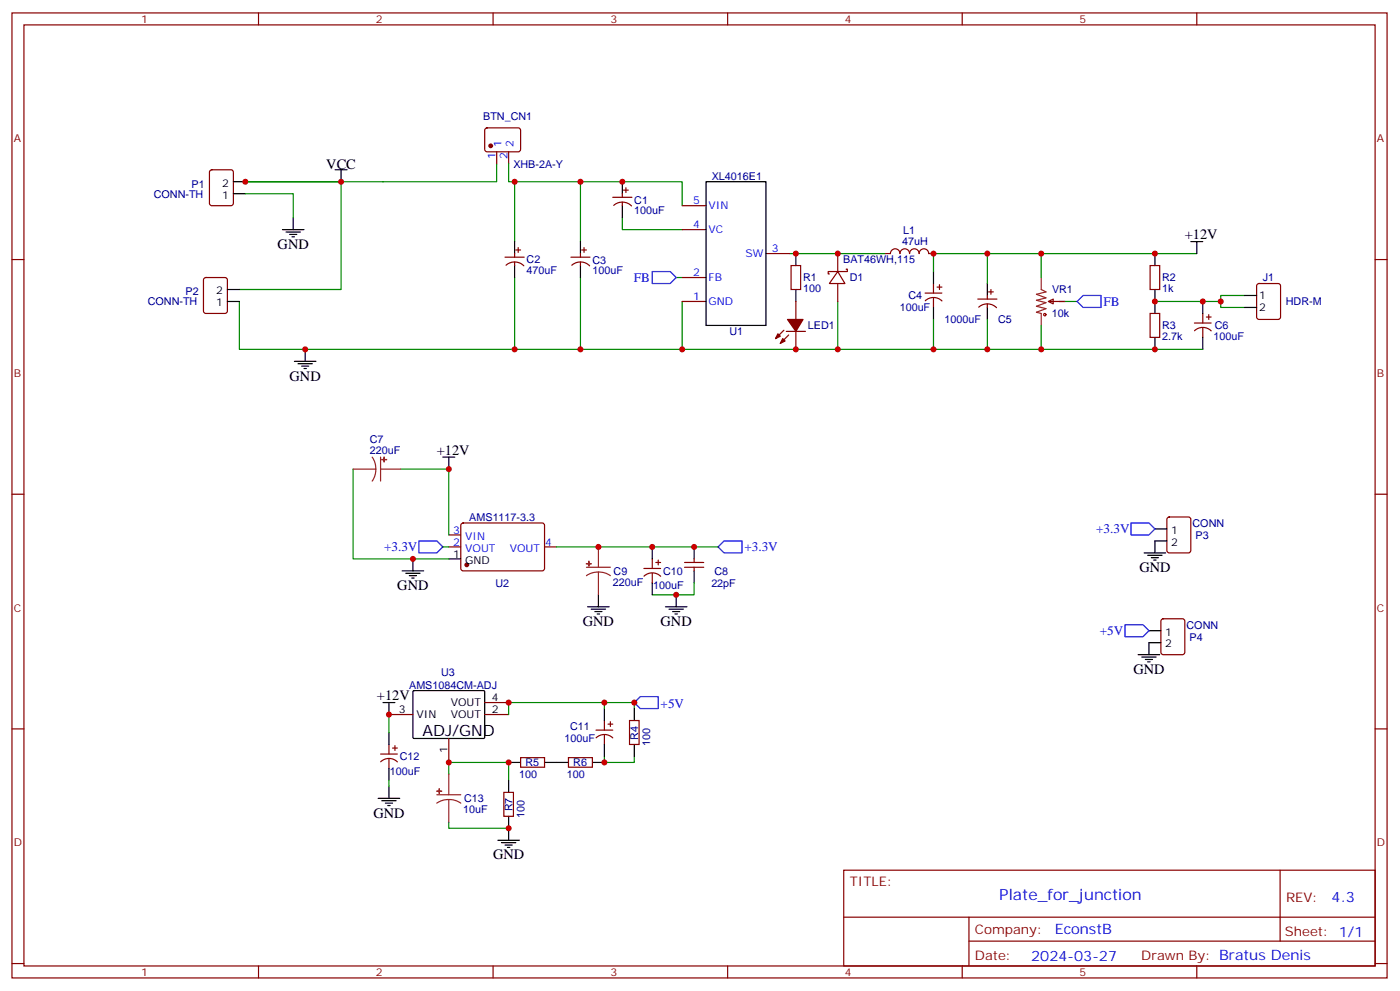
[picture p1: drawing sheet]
<svg xmlns="http://www.w3.org/2000/svg" width="413mm" height="292mm" viewBox="0 0 413 292" stroke-linecap="round" stroke-linejoin="round" font-family="sans-serif">
<g fill="none" stroke="#870000" stroke-width=".35">
<path d="M3.5 3.8h405.4v284.3h-405.4zM7.1 7.3h398.2v277.3h-398.2zM76.2 3.8v3.5M145.3 3.8v3.5M214.5 3.8v3.5M283.6 3.8v3.5M352.8 3.8v3.5M143.1 37.9l.5-.2h9.4l.5 .7-.1 5.9-.6 .4h-9.5l-.4-.7v-5.6zM62 50.2l.4-.2h5.7l.6 .5 .1 9.4-.5 .7h-5.9l-.6-.5-.1-9.4zM146.4 44.7v3.6M149.9 44.7v3.6M180.6 58.1h5.7"/>
<path d="M183.4 57.1v1M183.4 59.5v1.1M183.8 56h1.4M184.5 55.3v1.4M3.5 76.5h3.6M148.9 75.8h5.6M149.2 78.2a3.8 3.8 0 0 1 5.2 .1M151.7 74.7v1.1M151.7 77.2v1M152 73.7h1.5M152.8 73v1.4M168.3 75.8h5.6"/>
<path d="M168.6 78.2a3.8 3.8 0 0 1 5.2 .1M171.1 74.7v1.1M171.1 77.2v1M171.4 73.7h1.5M172.2 73v1.4M180.9 60.5a3.8 3.8 0 0 1 5.2 .2M201.1 67.7h7M201.1 60.6h7M225.8 74.7h7M233.2 78.2h2.8v7.1h-2.8zM246.9 74.7v5.3M249.4 79.3h.4v.7h-5.7v.7h.4"/>
<path d="M261.1 74.7h1.4a1.41 1.41 0 0 1 1.4-1.4 1.41 1.41 0 0 1 1.4 1.4 1.41 1.41 0 0 1 1.4-1.4 1.41 1.41 0 0 1 1.4 1.4 1.41 1.41 0 0 1 1.4-1.4 1.41 1.41 0 0 1 1.4 1.4 1.41 1.41 0 0 1 1.4-1.4 1.41 1.41 0 0 1 1.5 1.4h1.4M339 78.2h2.8v7.1h-2.8zM405.3 76.5h3.6M60.2 82l.5-.2h5.6l.7 .4v9.5l-.4 .6-5.9 .1-.7-.5v-9.4zM201.1 88.8h7M201.1 81.8h7M231.1 97.3l-2.5 2.5M231.8 97.6h5.6M232.5 98.7l-2.5 2.5M234.6 88.8v5.3M234.6 97.6v5.3M246.9 80l2.2 3.5h-4.6z"/>
<path d="M246.9 83.5v5.3M272.7 86.4h4.9M272.7 88.6a3.5 3.5 0 0 1 4.9 .1M275.2 83.5v2.9M275.2 87.8v2.8M276.2 84.6h1.4M276.9 83.9v1.4M288.2 88.1h5.7M288.5 90.5a3.8 3.8 0 0 1 5.2 .2M291 87.1v1M291 89.5v1.1M291.4 86h1.4"/>
<path d="M292.1 85.3v1.4M309 88.8l1.4-.7v1.4zM309 88.8h5M339 92.4h2.8v7h-2.8zM352.1 95.2h4.9M352.1 97.5a3.5 3.5 0 0 1 4.9 0M354.5 92.4v2.8M354.5 96.6v2.8M355.6 93.4h1.4M356.3 92.7v1.4M370.7 83.7l.4-.2h5.7l.6 .5 .1 9.4-.5 .7h-5.9l-.6-.4-.1-9.5zM3.5 145.6h3.6"/>
<path d="M132.3 157.6h3.5M136.1 154.3l.4-.2h23.6l.4 .7-.1 13-.6 .4-23.5-.1-.5-.6v-12.7zM344.2 152.5l.5-.2h5.6l.7 .5v9.4l-.4 .7h-5.9l-.7-.4v-9.5zM405.3 145.6h3.6M132.3 161.1h3.5M160.5 161.1h3.5M189.8 167.5h4.9M189.8 169.8a3.5 3.5 0 0 1 4.9 0M192.3 164.7v2.8M192.3 168.9v2.8M193.3 165.7h1.4M194 165v1.4"/>
<path d="M201.8 165.7h5.6M201.8 167.1h5.6M204.6 164.7v1M204.6 167.1v1.1M342.4 182.5l.5-.2h5.6l.7 .4v9.5l-.4 .6-5.9 .1-.7-.5v-9.4zM3.5 214.8h3.6M114.7 210.5h7M114.7 219.4v2.8M116.4 219.7v1.4M132.3 217.6v7M142.9 210.5h7M142.9 207h7"/>
<path d="M175.7 215.1h4.9M175.7 217.4a3.5 3.5 0 0 1 4.9 0M178.2 212.3v2.8M178.2 216.5v2.9M179.2 213.4h1.4M179.9 212.7v1.4M185.6 212.3h2.8v7.1h-2.8zM405.3 214.8h3.6M112.2 222.2h4.9M112.2 224.5a3.5 3.5 0 0 1 4.9 0M114.7 223.6v2.8M115.7 220.4h1.4"/>
<path d="M148.5 233.5h2.8v7h-2.8zM153.5 223.2h7v2.9h-7zM167.6 223.2h7v2.9h-7zM248.7 256.4h156.6v28.2h-156.6zM377.3 256.4v20.9M248.7 270.2h156.5M285.6 277.3h119.6M285.6 270.2v14.2M3.5 283.9h3.6M76.2 284.6v3.5M145.3 284.6v3.5M214.5 284.6v3.5"/>
<path d="M283.6 284.6v3.5M352.8 284.6v3.5M405.3 283.9h3.6"/>
</g>
<g fill="none" stroke="#008700" stroke-width=".35">
<path d="M72.3 57.1h14.1v7M100.5 53.6v31.7h-29.9M146.4 48.3v5.3h-74.1M149.9 48.3v5.3h51.2v7M151.7 53.6v17.6M171.1 53.6v17.6M183.4 64.1v3.6h17.7M232.8 74.7h28.3M291 74.7v8.8M306.9 74.7h45.9M70.6 88.8v14.1h176.3v-14.1M151.7 81.8v21.1"/>
<path d="M171.1 81.8v21.1M199.3 81.8h1.8M201.1 88.8v14.1M275.2 80v-5.3h31.7v7.1M275.2 94.1v8.8h-28.3M291 94.1v8.8M306.9 95.9v7h-31.7M314 88.8h3.5M359.8 88.8v1.8h7.1M366.9 87.1h-7.1v1.7h-19.4M306.9 102.9h47.6M104.1 138.2v26.5h28.2"/>
<path d="M118.2 138.2h14.1v19.4M130.5 161.1h1.8M164 161.1h47.7M204.6 171.7v3.6h-12.3M114.7 210.5v5.3M178.2 207v1.8M187 208.8v-1.8h-37.1v3.5M114.7 229.9v1.8M132.3 228.2v-3.6h17.6v5.3M178.2 222.9v1.7h8.8v-1.7M132.3 242.3v1.8h17.6"/>
</g>
<g fill="none" stroke="#000" stroke-width=".35">
<path d="M68.8 57.1h3.5M68.8 53.6h3.5M98.8 50h3.5M100.5 50v3.6M183.4 53.6v3.5M208.1 53.6h17.7v42.3h-17.7zM83.3 67.7h6.3M84.3 68.4h4.2M85.4 69.1h2.1M86.1 69.8h.7M86.4 64.1v3.6M151.7 71.2v3.5"/>
<path d="M151.7 78.2v3.6M171.1 71.2v3.5M171.1 78.2v3.6M183.4 60.6v3.5M234.6 74.7v3.5M340.4 74.7v3.5M351 71.2h3.5M352.8 71.2v3.5M67 88.8h3.6M67 85.3h3.6M234.6 85.3v3.5M275.2 80v3.5"/>
<path d="M275.2 90.6v3.5M291 83.5v3.6M291 90.6v3.5M340.4 85.3v7.1M340.4 99.4v3.5M354.5 88.8v3.6M354.5 99.4v3.5M366.9 87.1h3.5M366.9 90.6h3.5M86.8 106.5h6.3M87.8 107.2h4.3M88.9 107.9h2.1"/>
<path d="M89.6 108.6h.7M90 102.9v3.6M130.5 134.7h3.6M132.3 134.7v3.5M340.4 155.9h3.6M344 159.4h-3.6v3.5M118.5 168.2h6.4M119.6 168.9h4.2M120.6 169.6h2.2M121.4 170.3h.7M121.7 164.7v3.5M132.3 164.7h3.5"/>
<path d="M173.2 178.8h6.4M174.3 179.5h4.2M176.4 175.3v3.5M192.3 161.1v3.6M192.3 171.7v3.6M196.1 178.8h6.4M197.2 179.5h4.2M199.3 175.3v3.5M204.6 161.1v3.6M204.6 168.2v3.5M337.3 162.9h6.3M338.3 163.6h4.2"/>
<path d="M339.4 164.3h2.1M340.1 165h.7M175.3 180.2h2.1M176 180.9h.7M198.3 180.2h2.1M199 180.9h.7M335.5 192.9h6.3M336.5 193.6h4.3M337.6 194.3h2.1M338.3 195h.7M338.7 185.8h3.5M342.2 189.4h-3.5v3.5"/>
<path d="M112.9 207h3.5M114.7 207v3.5M114.7 215.8v3.6M121.8 203.7l.3-.2h20.6l.2 .3-.1 13.6-.3 .2-20.6-.1-.2-.3zM178.2 208.8v3.5M178.2 219.4v3.5M187 208.8v3.5M187 219.4v3.5M111.5 235.2h6.3M112.5 235.9h4.3M113.6 236.6h2.1M114.3 237.3h.7"/>
<path d="M114.7 226.4v3.5M114.7 231.7v3.5M149.9 229.9v3.6M149.9 224.6h3.6M160.5 224.6h7.1M174.6 224.6h3.6M146.8 247.6h6.3M147.8 248.3h4.2M148.9 249h2.1M149.6 249.7h.7M149.9 240.5v7.1"/>
</g>
<g fill="#870000" stroke="#870000" stroke-width=".35">
<path d="M230.7 99.8l.7 .7-1.4 .7z"/>
<path d="M229.3 98.4l.7 .7-1.4 .7z"/>
<path d="M232.1 94.1h4.6l-2.1 3.5z"/>
<circle cx="144.6" cy="43" r=".53"/>
<circle cx="137.6" cy="166.4" r=".53"/>
</g>
<g fill="none" stroke="#8c2424" stroke-width=".35">
<path d="M306.9 81.8v3.5l1.4 .7-2.8 .7 2.8 1.1-2.8 .7 2.8 .7-2.8 1 2.8 .7-2.8 1.1 1.4 .4v3.5M104.1 138.2h6.7M109.7 134.7l.8 1.7 .3 1.8M110.8 138.2l-.3 1.9-.8 1.6M112.2 138.2h6M112.2 134.7v7M172.9 167.1h7M176.4 168.6l1.8 .2 1.7 .8M176.4 168.6l-1.9 .2-1.6 .8M176.4 161.1v6M176.4 168.6v6.7M128.8 234.2h7"/>
<path d="M132.3 235.6l1.8 .2 1.7 .8M132.3 235.6l-1.9 .2-1.6 .8M132.3 228.2v6M132.3 235.6v6.7"/>
</g>
<circle cx="308" cy="92.7" r=".35" fill="none" stroke="#a10000" stroke-width=".35"/>
<path d="M192.3 80h5.3l1.7 1.8-1.7 1.7h-5.3zM317.5 88.8l1.8-1.7h5.3v3.5h-5.3zM123.5 159.4h5.3l1.7 1.7-1.7 1.8h-5.3zM333.4 154.1h5.3l1.7 1.8-1.7 1.7h-5.3zM211.7 161.1l1.7-1.7h5.3v3.5h-5.3zM331.6 184.1h5.3l1.8 1.7-1.8 1.8h-5.3zM187 207l1.7-1.8h5.3v3.6h-5.3z" fill="none" stroke="#00f" stroke-width=".35"/>
<g fill="#8c2424" stroke="#8c2424" stroke-width=".35">
<path d="M113.2 134.7v1.4z"/>
<path d="M112.5 135.4h1.4z"/>
<path d="M172.9 166.1h1.4z"/>
<path d="M173.6 165.4v1.4z"/>
<path d="M128.8 233.1l1.4 .1z"/>
<path d="M129.5 232.4v1.4z"/>
</g>
<g fill="#c00">
<circle cx="340.4" cy="102.9" r=".88"/>
<circle cx="354.5" cy="88.8" r=".88"/>
<circle cx="359.8" cy="88.8" r=".88"/>
<circle cx="340.4" cy="88.8" r=".88"/>
<circle cx="340.4" cy="74.7" r=".88"/>
<circle cx="306.9" cy="102.9" r=".88"/>
<circle cx="201.1" cy="102.9" r=".88"/>
<circle cx="246.9" cy="102.9" r=".88"/>
<circle cx="72.3" cy="53.6" r=".88"/>
<circle cx="90" cy="102.9" r=".88"/>
<circle cx="100.5" cy="53.6" r=".88"/>
<circle cx="151.7" cy="102.9" r=".88"/>
<circle cx="171.1" cy="102.9" r=".88"/>
<circle cx="171.1" cy="53.6" r=".88"/>
<circle cx="151.7" cy="53.6" r=".88"/>
<circle cx="132.3" cy="138.2" r=".88"/>
<circle cx="204.6" cy="161.1" r=".88"/>
<circle cx="199.3" cy="175.3" r=".88"/>
<circle cx="121.7" cy="164.7" r=".88"/>
<circle cx="176.4" cy="161.1" r=".88"/>
<circle cx="192.3" cy="161.1" r=".88"/>
<circle cx="306.9" cy="74.7" r=".88"/>
<circle cx="275.2" cy="102.9" r=".88"/>
<circle cx="149.9" cy="207" r=".88"/>
<circle cx="132.3" cy="224.6" r=".88"/>
<circle cx="234.6" cy="74.7" r=".88"/>
<circle cx="149.9" cy="224.6" r=".88"/>
<circle cx="178.2" cy="224.6" r=".88"/>
<circle cx="149.9" cy="244.1" r=".88"/>
<circle cx="178.2" cy="207" r=".88"/>
<circle cx="246.9" cy="74.7" r=".88"/>
<circle cx="183.4" cy="53.6" r=".88"/>
<circle cx="291" cy="74.7" r=".88"/>
<circle cx="291" cy="102.9" r=".88"/>
<circle cx="275.2" cy="74.7" r=".88"/>
<circle cx="234.6" cy="102.9" r=".88"/>
<circle cx="187" cy="207" r=".88"/>
<circle cx="114.7" cy="210.5" r=".88"/>
</g>
<text font-size="4.6" x="124.5" y="216.9">ADJ/GND</text>
<text font-size="4.6" fill="#00f" x="294.6" y="265.2">Plate_for_junction</text>
<g font-size="4.2">
<text x="96.2" y="49.7">VCC</text>
<text x="349.2" y="70.5">+12V</text>
<text x="81.8" y="73.3">GND</text>
<text x="85.4" y="112.1">GND</text>
<text x="128.8" y="134">+12V</text>
<text x="117.1" y="173.8">GND</text>
<text x="335.8" y="168.6">GND</text>
<text x="171.8" y="184.4">GND</text>
<text x="194.7" y="184.4">GND</text>
<text x="334.1" y="198.5">GND</text>
<text x="111.1" y="206.3">+12V</text>
<text x="110.1" y="240.9">GND</text>
<text x="145.3" y="253.2">GND</text>
</g>
<g font-size="4.2" fill="#00f">
<text x="392.5" y="265.7">4.3</text>
<text x="310.9" y="275.2">EconstB</text>
<text x="304" y="283">2024-03-27</text>
</g>
<g font-size="3.9" fill="#00f">
<text x="186.9" y="83">FB</text>
<text x="325.3" y="90.1">FB</text>
<text x="323.1" y="157.2">+3.3V</text>
<text x="113.2" y="162.4">+3.3V</text>
<text x="219.4" y="162.3">+3.3V</text>
<text x="324.2" y="187.1">+5V</text>
<text x="194.7" y="208.6">+5V</text>
</g>
<g font-size="3.9" fill="#800">
<text x="250.5" y="261">TITLE:</text>
<text x="379.1" y="265.7">REV:</text>
<text x="287.4" y="275.2">Company:</text>
<text x="378.7" y="275.8">Sheet: 1/1</text>
<text x="287.4" y="282.9">Date:</text>
<text x="336.4" y="282.9">Drawn By: Bratus Denis</text>
</g>
<g font-size="3.2" fill="#800">
<text x="41.6" y="6.8">1</text>
<text x="110.8" y="6.8">2</text>
<text x="179.9" y="6.8">3</text>
<text x="249.1" y="6.8">4</text>
<text x="318.2" y="6.8">5</text>
<text x="4.1" y="41.9">A</text>
<text x="405.9" y="41.9">A</text>
<text x="4.1" y="111.1">B</text>
<text x="405.9" y="111.1">B</text>
<text x="4.1" y="180.2">C</text>
<text x="405.9" y="180.2">C</text>
<text x="4.1" y="249.3">D</text>
<text x="405.9" y="249.3">D</text>
<text x="41.6" y="287.6">1</text>
<text x="110.8" y="287.6">2</text>
<text x="179.9" y="287.6">3</text>
<text x="249.1" y="287.6">4</text>
<text x="318.2" y="287.6">5</text>
</g>
<g font-size="3.2" fill="#000080">
<text x="142.4" y="35.3">BTN_CN1</text>
<text x="151.3" y="49.4">XHB-2A-Y</text>
<text x="209.8" y="52.9">XL4016E1</text>
<text x="45.3" y="58.2">CONN-TH</text>
<text x="56.4" y="55.3">P1</text>
<text x="187" y="63.1">100uF</text>
<text x="187" y="60">C1</text>
<text x="266.2" y="69">L1</text>
<text x="155.2" y="77.6">C2</text>
<text x="174.6" y="77.7">C3</text>
<text x="248.6" y="77.6">BAT46WH,115</text>
<text x="266" y="72.2">47uH</text>
<text x="155.2" y="80.8">470uF</text>
<text x="174.6" y="80.8">100uF</text>
<text x="236.7" y="82.9">R1</text>
<text x="250.5" y="82.9">D1</text>
<text x="342.5" y="82.9">R2</text>
<text x="372.2" y="82.9">J1</text>
<text x="43.6" y="90">CONN-TH</text>
<text x="54.7" y="87.1">P2</text>
<text x="236.7" y="86.1">100</text>
<text x="267.8" y="88.2">C4</text>
<text x="310.1" y="86.4">VR1</text>
<text x="342.5" y="86.1">1k</text>
<text x="265.2" y="91.7">100uF</text>
<text x="278.4" y="95.3">1000uF</text>
<text x="294.2" y="95.3">C5</text>
<text x="310.1" y="93.5">10k</text>
<text x="379" y="90">HDR-M</text>
<text x="215" y="98.8">U1</text>
<text x="238.1" y="97">LED1</text>
<text x="342.5" y="100.2">2.7k</text>
<text x="342.5" y="97.1">R3</text>
<text x="357.7" y="100.1">100uF</text>
<text x="358.1" y="96.9">C6</text>
<text x="109" y="130.5">C7</text>
<text x="109" y="133.6">220uF</text>
<text x="138.3" y="153.5">AMS1117-3.3</text>
<text x="351.5" y="155.3">CONN</text>
<text x="352.4" y="158.8">P3</text>
<text x="146.1" y="172.9">U2</text>
<text x="180.6" y="172.6">220uF</text>
<text x="180.9" y="169.3">C9</text>
<text x="192.5" y="173.6">100uF</text>
<text x="195.4" y="169.4">C10</text>
<text x="209.7" y="172.8">22pF</text>
<text x="210.6" y="169.3">C8</text>
<text x="349.8" y="185.3">CONN</text>
<text x="350.6" y="188.7">P4</text>
<text x="120.6" y="202.9">AMS1084CM-ADJ</text>
<text x="130" y="199.2">U3</text>
<text x="168.1" y="215.2">C11</text>
<text x="166.4" y="218.7">100uF</text>
<text x="188.1" y="217.9" transform="rotate(-90 188.1 217.9)">R4</text>
<text x="191.6" y="219.8" transform="rotate(-90 191.6 219.8)">100</text>
<text x="117.8" y="224">C12</text>
<text x="154.9" y="225.8">R5</text>
<text x="169" y="225.8">R6</text>
<text x="114.9" y="228.2">100uF</text>
<text x="153" y="229.3">100</text>
<text x="167.1" y="229.3">100</text>
<text x="136.5" y="239.6">10uF</text>
<text x="136.8" y="236.4">C13</text>
<text x="151.1" y="239.1" transform="rotate(-90 151.1 239.1)">R7</text>
<text x="154.6" y="241" transform="rotate(-90 154.6 241)">100</text>
</g>
<g font-size="3.2" fill="#00f">
<text x="146" y="46.9" transform="rotate(-90 146 46.9)">1</text>
<text x="147.8" y="43.4" transform="rotate(-90 147.8 43.4)">1</text>
<text x="149.6" y="46.9" transform="rotate(-90 149.6 46.9)">2</text>
<text x="151.3" y="43.4" transform="rotate(-90 151.3 43.4)">2</text>
<text x="204.4" y="60.3">5</text>
<text x="208.8" y="61.7">VIN</text>
<text x="204.4" y="67.3">4</text>
<text x="208.8" y="68.7">VC</text>
<text x="219.8" y="75.8">SW</text>
<text x="227.5" y="74.4">3</text>
<text x="204.4" y="81.4">2</text>
<text x="208.8" y="82.8">FB</text>
<text x="204.4" y="88.5">1</text>
<text x="208.8" y="89.9">GND</text>
<text x="133.6" y="160.8">2</text>
<text x="133.6" y="157.3">3</text>
<text x="137.1" y="159">VIN</text>
<text x="160.7" y="160.8">4</text>
<text x="137.1" y="162.6">VOUT</text>
<text x="150.3" y="162.6">VOUT</text>
</g>
<g font-size="3.2">
<text x="65.5" y="58.5">1</text>
<text x="65.5" y="55">2</text>
<text x="63.7" y="86.7">2</text>
<text x="371.1" y="88.1">1</text>
<text x="63.7" y="90.2">1</text>
<text x="371.1" y="91.7">2</text>
<text x="345.3" y="157.3">1</text>
<text x="345.3" y="160.8">2</text>
<text x="133.6" y="164.3">1</text>
<text x="137.1" y="166.1">GND</text>
<text x="343.5" y="187.3">1</text>
<text x="343.5" y="190.8">2</text>
<text x="132.9" y="208.1">VOUT</text>
<text x="145" y="206.7">4</text>
<text x="117.6" y="210.2">3</text>
<text x="122.8" y="211.6">VIN</text>
<text x="132.9" y="211.6">VOUT</text>
<text x="145" y="210.2">2</text>
<text x="131.9" y="221.7" transform="rotate(-90 131.9 221.7)">1</text>
</g>
</svg>
